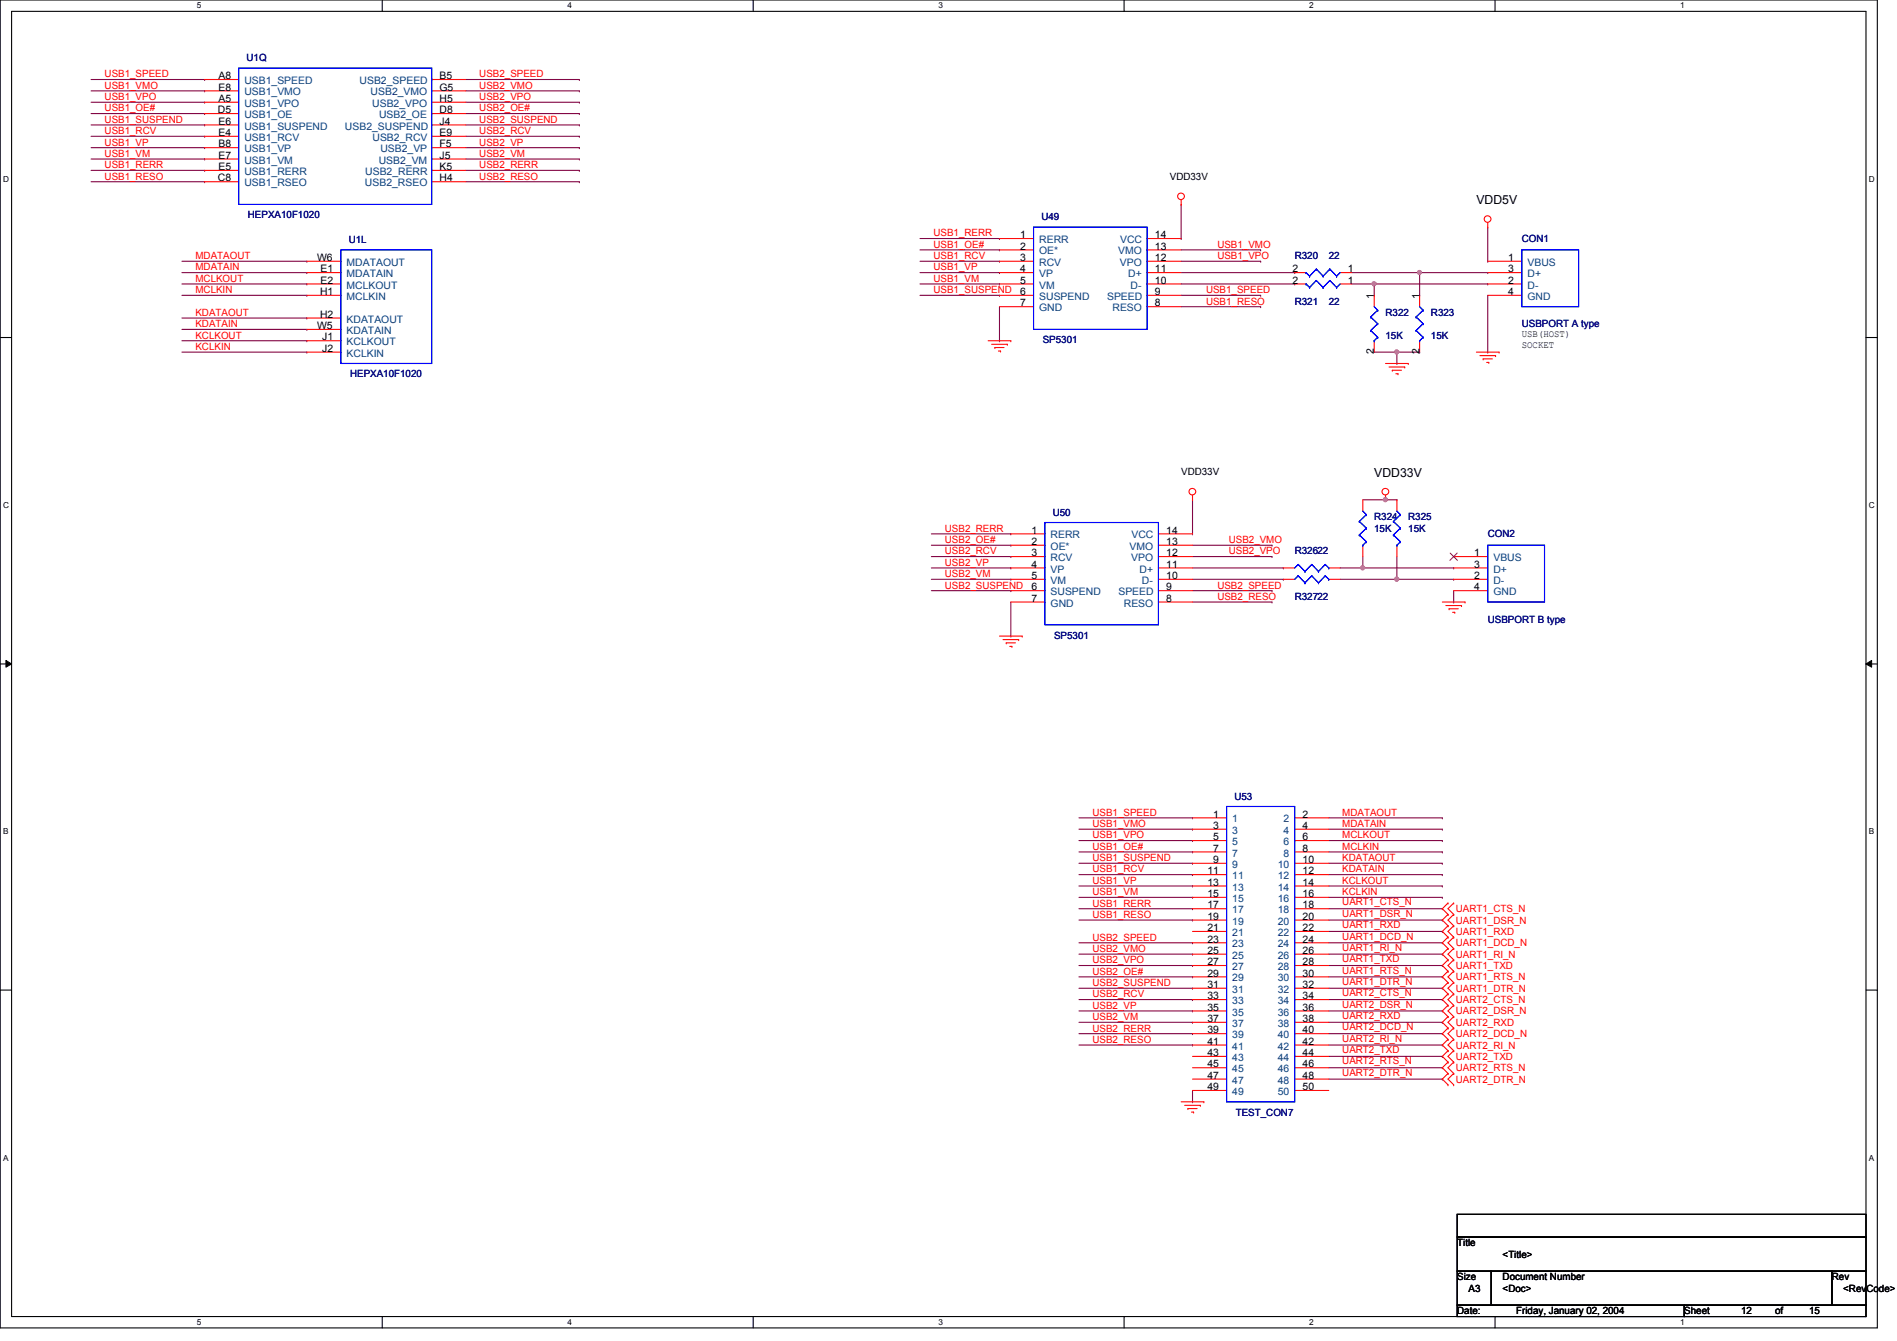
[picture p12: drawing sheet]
<svg xmlns="http://www.w3.org/2000/svg" width="297mm" height="210mm" viewBox="0 0 297 210" stroke-linecap="round" stroke-linejoin="round" font-family="sans-serif">
<path d="M0 0h294v207.9h-294zM1.8 1.8h290.4v204.3h-290.4z" fill="none" stroke="#000" stroke-width=".17"/>
<g fill="#fff">
<path d="M30.8 .2h.7v1.4h-.7z"/>
<path d="M30.8 206.2h.7v1.4h-.7z"/>
</g>
<path d="M59.9 0v1.8M59.9 206.1v1.8" fill="none" stroke="#000" stroke-width=".17"/>
<g fill="#fff">
<path d="M88.9 .2h.6v1.4h-.6z"/>
<path d="M88.9 206.2h.6v1.4h-.6z"/>
</g>
<path d="M117.9 0v1.8M117.9 206.1v1.8" fill="none" stroke="#000" stroke-width=".17"/>
<g fill="#fff">
<path d="M146.9 .2h.7v1.4h-.7z"/>
<path d="M146.9 206.2h.7v1.4h-.7z"/>
</g>
<path d="M176 0v1.8M176 206.1v1.8" fill="none" stroke="#000" stroke-width=".17"/>
<g fill="#fff">
<path d="M205 .2h.7v1.4h-.7z"/>
<path d="M205 206.2h.7v1.4h-.7z"/>
</g>
<path d="M234.1 0v1.8M234.1 206.1v1.8" fill="none" stroke="#000" stroke-width=".17"/>
<g fill="#fff">
<path d="M263.1 .2h.7v1.4h-.7z"/>
<path d="M263.1 206.2h.7v1.4h-.7z"/>
<path d="M.5 27.3h.9v1.4h-.9z"/>
<path d="M292.6 27.3h.9v1.4h-.9z"/>
<path d="M.5 78.4h.9v1.4h-.9z"/>
<path d="M292.6 78.4h.9v1.4h-.9z"/>
</g>
<path d="M0 52.8h1.8M292.2 52.8h1.8" fill="none" stroke="#000" stroke-width=".17"/>
<g fill="#fff">
<path d="M.5 129.5h.8v1.4h-.8z"/>
<path d="M292.6 129.5h.8v1.4h-.8z"/>
</g>
<path d="M0 103.9h1.8M292.2 103.9h1.8" fill="none" stroke="#000" stroke-width=".17"/>
<path d="M.9 103.4l.9 .5-.9 .5zM292.2 103.9l.9-.5v1z" fill="#000"/>
<path d="M.9 103.4l.9 .5-.9 .5zM292.2 103.9l.9-.5v1z" fill="none" stroke="#000" stroke-width=".16"/>
<g fill="#fff">
<path d="M.5 180.5h.8v1.4h-.8z"/>
<path d="M292.6 180.5h.8v1.4h-.8z"/>
</g>
<path d="M0 155h1.8M292.2 155h1.8" fill="none" stroke="#000" stroke-width=".17"/>
<g fill="none" stroke="#800040" stroke-width=".17">
<path d="M14.3 12.4h17.7M14.3 16h17.7M14.3 14.2h17.7M14.3 19.6h17.7M14.3 17.8h17.7M32 12.4h.1M32 16h.1M32 19.6h.1M32 14.2h.1M32 17.8h.1M72.9 12.4h17.8M72.9 16h17.8"/>
<path d="M72.9 14.2h17.8M72.9 19.6h17.8M72.9 17.8h17.8M90.7 14.2h.1M90.7 12.4h.1M90.7 16h.1M90.7 19.6h.1M90.7 17.8h.1M14.3 21.3h17.7M14.3 23.1h17.7M14.3 24.9h17.7M14.3 26.7h17.7"/>
<path d="M14.3 28.4h17.7M32 23.1h.1M32 24.9h.1M32 28.4h.1M32 21.3h.1M32 26.7h.1M72.9 21.3h17.8M72.9 23.1h17.8M72.9 24.9h17.8M72.9 26.7h17.8M72.9 28.4h17.8M90.7 21.3h.1"/>
<path d="M90.7 24.9h.1M90.7 26.7h.1M90.7 28.4h.1M90.7 23.1h.1M144.1 37.3h12.4M144.1 39.1h12.4M156.5 37.3h.1M156.5 39.1h.1M184.9 37.3h.1M184.9 32v5.3M184.9 39.1h12.5M197.4 39.1h.1"/>
<path d="M233 35.6v5.3M28.5 40.9h19.5M28.5 44.4h19.5M28.5 46.2h19.5M28.5 42.7h19.5M28.5 49.8h19.5M28.5 51.6h19.5M28.5 53.3h19.5M28.5 55.1h19.5M48 40.9h.1M48 42.7h.1M48 44.4h.1"/>
<path d="M48 46.2h.1M48 49.8h.1M48 51.6h.1M48 53.3h.1M48 55.1h.1M144.1 40.9h12.4M144.1 44.4h12.4M144.1 46.2h12.4M144.1 42.7h12.4M156.5 53.3h.1M156.5 40.9h.1M156.5 44.4h.1"/>
<path d="M156.5 46.2h.1M156.5 42.7h.1M156.5 48v5.3M184.9 40.9h12.5M184.9 46.2h12.5M184.9 48h12.5M197.4 46.2h.1M197.4 48h.1M197.4 40.9h.1M211.6 42.7h10.7M222.3 42.7h.1M233 40.9h.1"/>
<path d="M233 55.1h.1M233 46.2v8.9M168.9 128h17.8M168.9 135.1h17.8M168.9 136.9h17.8M168.9 129.8h17.8M168.9 131.6h17.8M168.9 138.7h17.8M168.9 133.3h17.8M186.7 135.1h.1M186.7 136.9h.1M186.7 128h.1"/>
<path d="M186.7 131.6h.1M186.7 133.3h.1M186.7 138.7h.1M186.7 129.8h.1M208.1 128h17.7M208.1 135.1h17.7M208.1 136.9h17.7M208.1 129.8h17.7M208.1 131.6h17.7M208.1 138.7h17.7M208.1 133.3h17.7M225.8 128h.1"/>
<path d="M225.8 129.8h.1M225.8 131.6h.1M225.8 135.1h.1M225.8 138.7h.1M225.8 133.3h.1M225.8 136.9h.1M168.9 158.2h17.8M168.9 142.2h17.8M168.9 154.7h17.8M168.9 151.1h17.8M168.9 156.5h17.8M168.9 152.9h17.8"/>
<path d="M168.9 147.6h17.8M168.9 144h17.8M168.9 140.5h17.8M168.9 149.4h17.8M186.7 158.2h.1M186.7 151.1h.1M186.7 147.6h.1M186.7 144h.1M186.7 140.5h.1M186.7 156.5h.1M186.7 142.2h.1M186.7 149.4h.1"/>
<path d="M186.7 154.7h.1M186.7 152.9h.1M208.1 142.2h17.7M208.1 154.7h17.7M208.1 151.1h17.7M208.1 156.5h17.7M208.1 152.9h17.7M208.1 147.6h17.7M208.1 144h17.7M208.1 140.5h17.7M208.1 145.8h17.7M208.1 149.4h17.7"/>
<path d="M225.8 142.2h.1M225.8 154.7h.1M225.8 156.5h.1M225.8 152.9h.1M225.8 144h.1M225.8 151.1h.1M225.8 140.5h.1M225.8 145.8h.1M225.8 149.4h.1M225.8 147.6h.1M168.9 160h17.8M168.9 163.6h17.8"/>
<path d="M168.9 161.8h17.8M186.7 172.5h.1M186.7 160h.1M186.7 163.6h.1M186.7 161.8h.1M186.7 170.7v1.8M208.1 163.6h17.7M208.1 167.1h17.7M208.1 161.8h17.7M208.1 165.4h17.7M208.1 168.9h17.7M225.8 163.6h.1"/>
<path d="M225.8 167.1h.1M225.8 161.8h.1M225.8 165.4h.1M225.8 168.9h.1"/>
</g>
<circle cx="222.3" cy="42.6" r=".32" fill="#f0f"/>
<circle cx="222.3" cy="42.6" r=".32" fill="none" stroke="#f0f" stroke-width=".17"/>
<path d="M184.9 42.7h17.8M184.9 44.4h17.8M202.7 42.7h.1M202.7 44.4h.1M218.7 56.9h.1M222.3 46.2h.1M222.3 55.1h.1M222.3 55.1h-3.6v1.8M233 42.7h.1M233 42.7h-10.7v3.5" fill="none" stroke="#800040" stroke-width=".17"/>
<circle cx="218.7" cy="55.1" r=".32" fill="#f0f"/>
<circle cx="218.7" cy="55.1" r=".32" fill="none" stroke="#f0f" stroke-width=".17"/>
<g fill="none" stroke="#800040" stroke-width=".17">
<path d="M215.2 55.1h3.5M218.7 55.1h.1M213.4 78.2h3.6M217 78.2h.1M145.8 87.1h12.5M145.8 83.6h12.5M158.3 83.6h.1M158.3 87.1h.1M186.7 87.1h12.5M186.7 88.9h14.3M186.7 85.3h12.5M186.7 90.7h14.3"/>
<path d="M186.7 92.5h12.5M199.2 87.1h.1M199.2 85.3h.1M199.2 92.5h.1M201 88.9h.1M201 90.7h.1M218.7 90.7h.1M218.7 87.1v3.6M227.6 94.2h.1M227.6 92.5v1.7"/>
</g>
<circle cx="216.9" cy="78.2" r=".32" fill="#f0f"/>
<circle cx="216.9" cy="78.2" r=".32" fill="none" stroke="#f0f" stroke-width=".17"/>
<g fill="none" stroke="#800040" stroke-width=".17">
<path d="M217 78.2h1.7M218.7 78.2h.1M145.8 92.5h12.5M145.8 85.3h12.5M145.8 88.9h12.5M158.3 92.5h.1M158.3 85.3h.1M158.3 99.6h.1M158.3 88.9h.1M158.3 94.2v5.4M209.8 88.9h17.8M213.4 88.9h.1"/>
<path d="M213.4 87.1v1.8M218.7 90.7h8.9M227.6 90.7h.1M227.6 88.9h.1"/>
</g>
<circle cx="213.4" cy="88.9" r=".32" fill="#f0f"/>
<circle cx="213.4" cy="88.9" r=".32" fill="none" stroke="#f0f" stroke-width=".17"/>
<path d="M186.7 78.2v5.4M145.8 90.7h12.5M158.3 90.7h.1M186.7 83.6h.1M209.8 90.7h8.9M218.7 90.7h.1" fill="none" stroke="#800040" stroke-width=".17"/>
<circle cx="218.7" cy="90.7" r=".32" fill="#f0f"/>
<circle cx="218.7" cy="90.7" r=".32" fill="none" stroke="#f0f" stroke-width=".17"/>
<path d="M211.6 44.4h3.6M215.2 44.4h.1M186.7 94.2h12.5M199.2 94.2h.1M208.1 158.2h17.7M225.8 158.2h.1M208.1 160h17.7M225.8 160h.1" fill="none" stroke="#800040" stroke-width=".17"/>
<circle cx="215.2" cy="44.4" r=".32" fill="#f0f"/>
<circle cx="215.2" cy="44.4" r=".32" fill="none" stroke="#f0f" stroke-width=".17"/>
<path d="M215.2 46.2h.1M233 44.4h.1M233 44.4h-17.8v1.8" fill="none" stroke="#800040" stroke-width=".17"/>
<g fill="none" stroke="#f00" stroke-width=".17">
<path d="M32 12.4h5.4M32 14.2h5.4M32 16h5.4M32 17.8h5.4M32 19.6h5.4M67.6 12.4h5.3M67.6 14.2h5.3M67.6 16h5.3M67.6 17.8h5.3M67.6 19.6h5.3M32 21.3h5.4M32 23.1h5.4"/>
<path d="M32 24.9h5.4M32 26.7h5.4M32 28.4h5.4M67.6 21.3h5.3M67.6 23.1h5.3M67.6 24.9h5.3M67.6 26.7h5.3M67.6 28.4h5.3M156.5 37.3h5.3M156.5 39.1h5.3M179.6 37.3h5.3M179.6 39.1h5.3"/>
<path d="M184.9 32h.1M184.9 31.3v.7M233 35.6h.1M233 34.8v.8M48 53.3h5.4M48 55.1h5.4M48 44.4h5.4M48 40.9h5.4M48 42.7h5.4M48 46.2h5.4M48 49.8h5.4M48 51.6h5.4"/>
<path d="M154.7 53.3h3.6M155.3 53.9h2.4M155.8 54.4h.1M155.8 54.4h1.4M156.3 54.9h.4M156.5 44.4h5.3M156.5 40.9h5.3M156.5 42.7h5.3M156.5 46.2h5.3M156.5 48h5.3M156.7 54.9h.1M157.7 53.9h.1"/>
<path d="M158.3 53.3h.1M179.6 44.4h5.3M179.6 40.9h5.3M179.6 42.7h5.3M179.6 46.2h5.3M179.6 48h5.3M202.7 44.4h1.8M202.7 42.7h1.8M209.8 44.4h1.8M209.8 42.7h1.8M215.2 46.2v1.8M215.2 53.3v1.8"/>
<path d="M217 56.9h3.5M217.5 57.4h2.5M218 58h.1M218 58h1.5M218.6 58.5h.3M218.9 58.5h.1M220 57.4h.1M220.5 56.9h.1M222.3 46.2v1.8M222.3 53.3v1.8M231.2 55.1h3.5M231.7 55.7h2.5"/>
<path d="M232.2 56.2h.1M232.2 56.2h1.5M232.8 56.7h.3M233 44.4h5.3M233 40.9h5.3M233 42.7h5.3M233 46.2h5.3M233.1 56.7h.1M234.2 55.7h.1M234.7 55.1h.1M186.7 78.2h.1M186.7 77.5v.7"/>
<path d="M213.4 78.2v1.8M217 78.2h.1M217 77.5v.7M218.7 78.2v1.8M156.5 99.6h3.6M158.3 94.2h5.3M158.3 90.7h5.3M158.3 83.6h5.3M158.3 85.3h5.3M158.3 87.1h5.3M158.3 88.9h5.3M158.3 92.5h5.3"/>
<path d="M160.1 99.6h.1M181.4 94.2h5.3M181.4 90.7h5.3M181.4 83.6h5.3M181.4 85.3h5.3M181.4 87.1h5.3M181.4 88.9h5.3M181.4 92.5h5.3M201 90.7h1.7M201 88.9h1.7M208.1 90.7h1.7M208.1 88.9h1.7"/>
<path d="M213.4 85.3v1.8M218.7 85.3v1.8M225.8 94.2h3.6M226.4 94.8h2.4M226.9 95.3h.1M226.9 95.3h1.4M227.5 95.8h.3M227.6 90.7h5.4M227.6 87.1h5.4M227.6 88.9h5.4M227.6 92.5h5.4M227.8 95.8h.1"/>
<path d="M228.8 94.8h.1M229.4 94.2h.1M157.1 100.1h2.4M157.6 100.6h.1M157.6 100.6h1.4M158.1 101.2h.3M158.4 101.2h.1M159.5 100.1h.1M186.7 128h5.4M186.7 129.8h5.4M186.7 131.6h5.4M186.7 133.3h5.4"/>
<path d="M186.7 135.1h5.4M186.7 136.9h5.4M186.7 138.7h5.4M202.7 128h5.4M202.7 129.8h5.4M202.7 131.6h5.4M202.7 133.3h5.4M202.7 135.1h5.4M202.7 136.9h5.4M202.7 138.7h5.4M186.7 140.5h5.4M186.7 142.2h5.4"/>
<path d="M186.7 144h5.4M186.7 145.8h5.4M186.7 147.6h5.4M186.7 149.4h5.4M186.7 151.1h5.4M186.7 152.9h5.4M186.7 154.7h5.4M186.7 156.5h5.4M186.7 158.2h5.4M202.7 140.5h5.4M202.7 142.2h5.4M202.7 144h5.4"/>
<path d="M202.7 145.8h5.4M202.7 147.6h5.4M202.7 149.4h5.4M202.7 151.1h5.4M202.7 152.9h5.4M202.7 154.7h5.4M202.7 156.5h5.4M202.7 158.2h5.4M226.7 143.1h.1M226.7 144.9h.1M226.7 146.7h.1M226.7 152h.1"/>
<path d="M226.7 153.8h.1M226.7 148.5h.1M226.7 155.6h.1M226.7 141.4h.1M226.7 150.2h.1M226.7 157.4h.1M226.7 159.1h.1M226.7 143.1l-.9 .9 .9 .9M226.7 144.9l-.9 .9 .9 .9M226.7 152l-.9 .9 .9 .9M226.7 146.7l-.9 .9 .9 .9M226.7 153.8l-.9 .9 .9 .9"/>
<path d="M226.7 141.4l-.9 .8 .9 .9M226.7 148.5l-.9 .9 .9 .8M226.7 150.2l-.9 .9 .9 .9M226.7 157.4l-.9 .8 .9 .9M226.7 159.1l-.9 .9 .9 .9M226.7 155.6l-.9 .9 .9 .9M227.6 144.9h.1M227.6 143.1h.1M227.6 146.7h.1M227.6 153.8h.1M227.6 152h.1M227.6 148.5h.1"/>
<path d="M227.6 155.6h.1M227.6 141.4h.1M227.6 150.2h.1M227.6 159.1h.1M227.6 157.4h.1M227.6 143.1l-.9 .9 .9 .9M227.6 144.9l-.9 .9 .9 .9M227.6 152l-.9 .9 .9 .9M227.6 146.7l-.9 .9 .9 .9M227.6 153.8l-.9 .9 .9 .9M227.6 141.4l-.9 .8 .9 .9M227.6 148.5l-.9 .9 .9 .8"/>
<path d="M227.6 150.2l-.9 .9 .9 .9M227.6 157.4l-.9 .8 .9 .9M227.6 159.1l-.9 .9 .9 .9M227.6 155.6l-.9 .9 .9 .9M184.9 172.5h3.6M185.5 173h2.5M186 173.5h.1M186 173.5h1.4M186.6 174.1h.3M186.7 160h5.4M186.7 161.8h5.4M186.7 163.6h5.4"/>
<path d="M186.7 165.4h5.4M186.7 167.1h5.4M186.7 168.9h5.4M186.7 170.7h5.4M186.9 174.1h.1M188 173h.1M188.5 172.5h.1M202.7 160h5.4M202.7 161.8h5.4M202.7 163.6h5.4M202.7 165.4h5.4M202.7 167.1h5.4"/>
<path d="M202.7 168.9h5.4M202.7 170.7h5.4M226.7 166.2h.1M226.7 168h.1M226.7 164.5h.1M226.7 160.9h.1M226.7 162.7h.1M226.7 169.8h.1M226.7 166.2l-.9 .9 .9 .9M226.7 164.5l-.9 .9 .9 .8M226.7 160.9l-.9 .9 .9 .9M226.7 162.7l-.9 .9 .9 .9"/>
<path d="M226.7 168l-.9 .9 .9 .9M227.6 168h.1M227.6 166.2h.1M227.6 164.5h.1M227.6 162.7h.1M227.6 160.9h.1M227.6 169.8h.1M227.6 166.2l-.9 .9 .9 .9M227.6 164.5l-.9 .9 .9 .8M227.6 160.9l-.9 .9 .9 .9M227.6 162.7l-.9 .9 .9 .9M227.6 168l-.9 .9 .9 .9"/>
<circle cx="184.9" cy="30.7" r=".52"/>
<circle cx="232.9" cy="34.3" r=".52"/>
<circle cx="186.7" cy="77" r=".52"/>
<circle cx="216.9" cy="77" r=".52"/>
</g>
<path d="M228.2 190.1h64v3.5h-64zM228.2 193.6h64v5.4h-64zM228.2 199h5.3v5.3h-5.3zM233.5 199h53.3v5.3h-53.3zM286.8 199h5.4v5.3h-5.4zM228.2 204.3h35.5v1.8h-35.5zM263.7 204.3h28.5v1.8h-28.5z" fill="none" stroke="#000" stroke-width=".17"/>
<g fill="none" stroke="#00f" stroke-width=".17">
<path d="M37.4 10.7h30.2v21.3h-30.2zM53.4 39.1h14.2v17.8h-14.2zM161.8 35.6h17.8v16h-17.8zM238.3 39.1h8.9v8.9h-8.9zM204.5 44.4h.1M204.5 42.7h.1M204.5 44.4l.6 .6M204.5 42.7l.6 .5M205.1 45h.1M205.1 43.2h.1M206.1 43.9h.1M206.1 42.1h.1"/>
<path d="M206.1 43.9l1.1 1.1M206.1 43.9l-1 1.1M206.1 42.1l1.1 1.1M206.1 42.1l-1 1.1M207.2 45h.1M207.2 43.2h.1M208.2 43.9h.1M208.2 42.1h.1M208.2 43.9l1.1 1.1M208.2 43.9l-1 1.1M208.2 42.1l1.1 1.1M208.2 42.1l-1 1.1"/>
<path d="M209.3 45h.1M209.3 43.2h.1M209.8 44.4l-.5 .6M209.8 42.7l-.5 .5M214.6 49.6h.1M214.6 51.7h.1M214.6 49.6l1.1 1.1M214.6 51.7l1.1 1.1M215.2 53.3h.1M215.2 48l.5 .6M215.7 48.6h.1M215.7 50.7h.1"/>
<path d="M215.7 52.8h.1M215.7 48.6l-1.1 1M215.7 50.7l-1.1 1M215.7 52.8l-.5 .5M221.7 49.6h.1M221.7 51.7h.1M221.7 49.6l1.1 1.1M221.7 51.7l1.1 1.1M222.3 53.3h.1M222.3 48l.5 .6M222.8 48.6h.1M222.8 50.7h.1"/>
<path d="M222.8 52.8h.1M222.8 48.6l-1.1 1M222.8 50.7l-1.1 1M222.8 52.8l-.5 .5M163.6 81.8h17.8v16h-17.8zM203.3 90.1h.1M203.3 88.3h.1M203.3 90.1l-.6 .6M203.3 90.1l1 1.1M203.3 88.3l-.6 .6M203.3 88.3l1 1.1M204.3 91.2h.1"/>
<path d="M204.3 89.4h.1M205.4 90.1h.1M205.4 88.3h.1M205.4 90.1l-1.1 1.1M205.4 90.1l1.1 1.1M205.4 88.3l-1.1 1.1M205.4 88.3l1.1 1.1M206.5 91.2h.1M206.5 89.4h.1M207.5 90.1h.1M207.5 88.3h.1M207.5 90.1l-1 1.1"/>
<path d="M207.5 90.1l.6 .6M207.5 88.3l-1 1.1M207.5 88.3l.6 .6M208.1 90.7h.1M208.1 88.9h.1M212.8 81.6h.1M212.8 83.7h.1M212.8 81.6l1.1 1.1M212.8 83.7l1.1 1.1M213.4 85.3h.1M213.4 80l.5 .6M213.9 80.6h.1"/>
<path d="M213.9 82.7h.1M213.9 84.8h.1M213.9 80.6l-1.1 1M213.9 82.7l-1.1 1M213.9 84.8l-.5 .5M218.2 81.6h.1M218.2 83.7h.1M218.2 81.6l1.1 1.1M218.2 83.7l1.1 1.1M218.7 85.3h.1M218.7 80l.6 .6M219.3 80.6h.1"/>
<path d="M219.3 82.7h.1M219.3 84.8h.1M219.3 80.6l-1.1 1M219.3 82.7l-1.1 1M219.3 84.8l-.6 .5M233 85.3h8.8v8.9h-8.8zM192.1 126.2h10.6v46.3h-10.6z"/>
</g>
<path d="M227.1 86.6l1.1 1.1M228.2 86.6l-1.2 1.1" fill="none" stroke="#804000" stroke-width=".16"/>
<circle cx="222.3" cy="42.6" r=".32" fill="#f0f"/>
<circle cx="222.3" cy="42.6" r=".32" fill="none" stroke="#f0f" stroke-width=".17"/>
<circle cx="218.7" cy="55.1" r=".32" fill="#f0f"/>
<circle cx="218.7" cy="55.1" r=".32" fill="none" stroke="#f0f" stroke-width=".17"/>
<circle cx="216.9" cy="78.2" r=".32" fill="#f0f"/>
<circle cx="216.9" cy="78.2" r=".32" fill="none" stroke="#f0f" stroke-width=".17"/>
<circle cx="213.4" cy="88.9" r=".32" fill="#f0f"/>
<circle cx="213.4" cy="88.9" r=".32" fill="none" stroke="#f0f" stroke-width=".17"/>
<circle cx="218.7" cy="90.7" r=".32" fill="#f0f"/>
<circle cx="218.7" cy="90.7" r=".32" fill="none" stroke="#f0f" stroke-width=".17"/>
<circle cx="215.2" cy="44.4" r=".32" fill="#f0f"/>
<circle cx="215.2" cy="44.4" r=".32" fill="none" stroke="#f0f" stroke-width=".17"/>
<g font-size="1.9">
<text x="231.2" y="32">VDD5V</text>
<text x="215.2" y="74.7">VDD33V</text>
</g>
<g font-size="1.6" fill="#000080">
<text x="38.6" y="9.6">U1Q</text>
<text x="38.8" y="34.2">HEPXA10F1020</text>
<text x="163.1" y="34.5">U49</text>
<text x="54.6" y="38.1">U1L</text>
<text x="202.7" y="40.6">R320</text>
<text x="208.1" y="40.6">22</text>
<text x="238.3" y="37.9">CON1</text>
<text x="202.7" y="47.7">R321</text>
<text x="208.1" y="47.7">22</text>
<text x="163.3" y="53.7">SP5301</text>
<text x="217" y="49.4">R322</text>
<text x="217" y="53">15K</text>
<text x="224.1" y="49.4">R323</text>
<text x="224.1" y="53">15K</text>
<text x="238.3" y="51.2">USBPORT A type</text>
<text x="54.8" y="59.1">HEPXA10F1020</text>
<text x="164.8" y="80.7">U50</text>
<text x="215.2" y="81.4">R324</text>
<text x="215.2" y="83.2">15K</text>
<text x="220.5" y="81.4">R325</text>
<text x="220.5" y="83.2">15K</text>
<text x="202.7" y="86.8">R32622</text>
<text x="233" y="84.1">CON2</text>
<text x="202.7" y="93.9">R32722</text>
<text x="165.1" y="99.9">SP5301</text>
<text x="233" y="97.5">USBPORT B type</text>
<text x="193.3" y="125.2">U53</text>
<text x="193.5" y="174.6">TEST_CON7</text>
</g>
<g font-size="1.6" fill="#f00">
<text x="16.4" y="12.1">USB1_SPEED</text>
<text x="16.4" y="15.7">USB1_VPO</text>
<text x="16.4" y="13.9">USB1_VMO</text>
<text x="16.4" y="17.4">USB1_OE#</text>
<text x="75.1" y="13.9">USB2_VMO</text>
<text x="75.1" y="12.1">USB2_SPEED</text>
<text x="75.1" y="15.7">USB2_VPO</text>
<text x="75.1" y="17.4">USB2_OE#</text>
<text x="16.4" y="22.8">USB1_VP</text>
<text x="16.4" y="19.2">USB1_SUSPEND</text>
<text x="16.4" y="21">USB1_RCV</text>
<text x="75.1" y="21">USB2_RCV</text>
<text x="75.1" y="19.2">USB2_SUSPEND</text>
<text x="75.1" y="22.8">USB2_VP</text>
<text x="16.4" y="24.6">USB1_VM</text>
<text x="16.4" y="28.1">USB1_RESO</text>
<text x="16.4" y="26.3">USB1_RERR</text>
<text x="75.1" y="24.6">USB2_VM</text>
<text x="75.1" y="26.3">USB2_RERR</text>
<text x="75.1" y="28.1">USB2_RESO</text>
<text x="30.6" y="40.6">MDATAOUT</text>
<text x="146.2" y="37">USB1_RERR</text>
<text x="146.2" y="40.6">USB1_RCV</text>
<text x="146.2" y="38.8">USB1_OE#</text>
<text x="190.6" y="38.8">USB1_VMO</text>
<text x="190.6" y="40.6">USB1_VPO</text>
<text x="30.6" y="42.3">MDATAIN</text>
<text x="30.6" y="44.1">MCLKOUT</text>
<text x="30.6" y="45.9">MCLKIN</text>
<text x="146.2" y="44.1">USB1_VM</text>
<text x="146.2" y="45.9">USB1_SUSPEND</text>
<text x="146.2" y="42.3">USB1_VP</text>
<text x="188.8" y="45.9">USB1_SPEED</text>
<text x="188.8" y="47.7">USB1_RESO</text>
<text x="30.6" y="49.4">KDATAOUT</text>
<text x="30.6" y="51.2">KDATAIN</text>
<text x="30.6" y="53">KCLKOUT</text>
<text x="30.6" y="54.8">KCLKIN</text>
<text x="148" y="83.2">USB2_RERR</text>
<text x="148" y="86.8">USB2_RCV</text>
<text x="148" y="85">USB2_OE#</text>
<text x="148" y="88.6">USB2_VP</text>
<text x="192.4" y="86.8">USB2_VPO</text>
<text x="192.4" y="85">USB2_VMO</text>
<text x="148" y="92.1">USB2_SUSPEND</text>
<text x="148" y="90.3">USB2_VM</text>
<text x="190.6" y="92.1">USB2_SPEED</text>
<text x="190.6" y="93.9">USB2_RESO</text>
<text x="171.1" y="127.7">USB1_SPEED</text>
<text x="171.1" y="131.2">USB1_VPO</text>
<text x="171.1" y="129.5">USB1_VMO</text>
<text x="210.2" y="127.7">MDATAOUT</text>
<text x="210.2" y="129.5">MDATAIN</text>
<text x="210.2" y="131.2">MCLKOUT</text>
<text x="171.1" y="134.8">USB1_SUSPEND</text>
<text x="171.1" y="136.6">USB1_RCV</text>
<text x="171.1" y="133">USB1_OE#</text>
<text x="210.2" y="134.8">KDATAOUT</text>
<text x="210.2" y="133">MCLKIN</text>
<text x="210.2" y="136.6">KDATAIN</text>
<text x="171.1" y="143.7">USB1_RESO</text>
<text x="171.1" y="140.1">USB1_VM</text>
<text x="171.1" y="141.9">USB1_RERR</text>
<text x="171.1" y="138.3">USB1_VP</text>
<text x="210.2" y="141.7">UART1_CTS_N</text>
<text x="210.2" y="143.5">UART1_DSR_N</text>
<text x="210.2" y="140.1">KCLKIN</text>
<text x="210.2" y="138.3">KCLKOUT</text>
<text x="228" y="142.8">UART1_CTS_N</text>
<text x="171.1" y="147.2">USB2_SPEED</text>
<text x="171.1" y="149">USB2_VMO</text>
<text x="210.2" y="145.3">UART1_RXD</text>
<text x="210.2" y="148.8">UART1_RI_N</text>
<text x="210.2" y="147.1">UART1_DCD_N</text>
<text x="228" y="144.6">UART1_DSR_N</text>
<text x="228" y="146.3">UART1_RXD</text>
<text x="228" y="148.1">UART1_DCD_N</text>
<text x="228" y="149.9">UART1_RI_N</text>
<text x="171.1" y="150.8">USB2_VPO</text>
<text x="171.1" y="154.3">USB2_SUSPEND</text>
<text x="171.1" y="152.6">USB2_OE#</text>
<text x="210.2" y="154.2">UART1_DTR_N</text>
<text x="210.2" y="156">UART2_CTS_N</text>
<text x="210.2" y="152.4">UART1_RTS_N</text>
<text x="210.2" y="150.6">UART1_TXD</text>
<text x="228" y="153.5">UART1_RTS_N</text>
<text x="228" y="155.2">UART1_DTR_N</text>
<text x="228" y="151.7">UART1_TXD</text>
<text x="171.1" y="157.9">USB2_VP</text>
<text x="171.1" y="159.7">USB2_VM</text>
<text x="171.1" y="156.1">USB2_RCV</text>
<text x="171.1" y="161.5">USB2_RERR</text>
<text x="210.2" y="161.3">UART2_DCD_N</text>
<text x="210.2" y="157.7">UART2_DSR_N</text>
<text x="210.2" y="159.5">UART2_RXD</text>
<text x="228" y="158.8">UART2_DSR_N</text>
<text x="228" y="160.6">UART2_RXD</text>
<text x="228" y="157">UART2_CTS_N</text>
<text x="171.1" y="163.2">USB2_RESO</text>
<text x="210.2" y="163.1">UART2_RI_N</text>
<text x="210.2" y="166.6">UART2_RTS_N</text>
<text x="210.2" y="164.8">UART2_TXD</text>
<text x="228" y="167.7">UART2_RTS_N</text>
<text x="228" y="165.9">UART2_TXD</text>
<text x="228" y="162.3">UART2_DCD_N</text>
<text x="228" y="164.1">UART2_RI_N</text>
<text x="210.2" y="168.4">UART2_DTR_N</text>
<text x="228" y="169.5">UART2_DTR_N</text>
</g>
<g font-size="1.6">
<text x="34.1" y="17.7">D5</text>
<text x="34.2" y="12.4">A8</text>
<text x="34.2" y="14.2">E8</text>
<text x="34.2" y="16">A5</text>
<text x="68.8" y="12.4">B5</text>
<text x="68.8" y="14.2">G5</text>
<text x="68.8" y="16">H5</text>
<text x="68.8" y="17.7">D8</text>
<text x="34.2" y="19.5">E6</text>
<text x="34.2" y="21.3">E4</text>
<text x="34.2" y="23.1">B8</text>
<text x="68.8" y="19.5">J4</text>
<text x="68.8" y="21.3">E9</text>
<text x="68.8" y="23.1">F5</text>
<text x="34.1" y="28.4">C8</text>
<text x="34.2" y="24.8">E7</text>
<text x="34.2" y="26.6">E5</text>
<text x="68.8" y="24.8">J5</text>
<text x="68.8" y="26.6">K5</text>
<text x="68.8" y="28.4">H4</text>
<text x="183.2" y="28.1">VDD33V</text>
<text x="49.7" y="40.9">W6</text>
<text x="159.7" y="37.3">1</text>
<text x="159.7" y="39.1">2</text>
<text x="159.7" y="40.9">3</text>
<text x="180.8" y="40.9">12</text>
<text x="180.8" y="39.1">13</text>
<text x="180.8" y="37.3">14</text>
<text x="236.2" y="40.9">1</text>
<text x="50.1" y="46.2">H1</text>
<text x="50.2" y="42.6">E1</text>
<text x="50.2" y="44.4">E2</text>
<text x="159.7" y="42.6">4</text>
<text x="159.7" y="44.4">5</text>
<text x="159.7" y="46.2">6</text>
<text x="159.7" y="48">7</text>
<text x="180.8" y="46.2">9</text>
<text x="180.8" y="48">8</text>
<text x="180.8" y="44.4">10</text>
<text x="180.8" y="42.6">11</text>
<text x="202.4" y="44.4">2</text>
<text x="202.4" y="42.6">2</text>
<text x="211.1" y="44.4">1</text>
<text x="211.1" y="42.6">1</text>
<text x="215.1" y="46.8" transform="rotate(-90 215.1 46.8)">1</text>
<text x="222.2" y="46.8" transform="rotate(-90 222.2 46.8)">1</text>
<text x="236.2" y="44.4">2</text>
<text x="236.2" y="42.6">3</text>
<text x="236.2" y="46.2">4</text>
<text x="49.7" y="51.5">W5</text>
<text x="50.1" y="49.7">H2</text>
<text x="50.5" y="53.3">J1</text>
<text x="238.3" y="52.8">USB(HOST)</text>
<text x="50.5" y="55.1">J2</text>
<text x="215.1" y="55.5" transform="rotate(-90 215.1 55.5)">2</text>
<text x="222.2" y="55.5" transform="rotate(-90 222.2 55.5)">2</text>
<text x="238.3" y="54.4">SOCKET</text>
<text x="184.9" y="74.3">VDD33V</text>
<text x="161.5" y="83.5">1</text>
<text x="182.6" y="83.5">14</text>
<text x="161.5" y="85.3">2</text>
<text x="161.5" y="87.1">3</text>
<text x="161.5" y="88.9">4</text>
<text x="182.6" y="88.9">11</text>
<text x="182.6" y="87.1">12</text>
<text x="182.6" y="85.3">13</text>
<text x="230.8" y="87.1">1</text>
<text x="230.8" y="88.9">3</text>
<text x="161.5" y="90.6">5</text>
<text x="161.5" y="92.4">6</text>
<text x="161.5" y="94.2">7</text>
<text x="182.6" y="92.4">9</text>
<text x="182.6" y="94.2">8</text>
<text x="182.6" y="90.6">10</text>
<text x="230.8" y="90.6">2</text>
<text x="230.8" y="92.4">4</text>
<text x="189.9" y="128">1</text>
<text x="189.9" y="129.8">3</text>
<text x="189.9" y="131.5">5</text>
<text x="204" y="128">2</text>
<text x="204" y="129.8">4</text>
<text x="204" y="131.5">6</text>
<text x="189.1" y="136.9">11</text>
<text x="189.9" y="133.3">7</text>
<text x="189.9" y="135.1">9</text>
<text x="204" y="133.3">8</text>
<text x="204" y="135.1">10</text>
<text x="204" y="136.9">12</text>
<text x="189.1" y="138.6">13</text>
<text x="189.1" y="140.4">15</text>
<text x="189.1" y="142.2">17</text>
<text x="189.1" y="144">19</text>
<text x="204" y="138.6">14</text>
<text x="204" y="140.4">16</text>
<text x="204" y="142.2">18</text>
<text x="204" y="144">20</text>
<text x="189.1" y="145.8">21</text>
<text x="189.1" y="147.5">23</text>
<text x="189.1" y="149.3">25</text>
<text x="204" y="145.8">22</text>
<text x="204" y="147.5">24</text>
<text x="204" y="149.3">26</text>
<text x="189.1" y="151.1">27</text>
<text x="189.1" y="152.9">29</text>
<text x="189.1" y="154.6">31</text>
<text x="204" y="151.1">28</text>
<text x="204" y="152.9">30</text>
<text x="204" y="154.6">32</text>
<text x="189.1" y="156.4">33</text>
<text x="189.1" y="158.2">35</text>
<text x="189.1" y="160">37</text>
<text x="189.1" y="161.8">39</text>
<text x="204" y="156.4">34</text>
<text x="204" y="158.2">36</text>
<text x="204" y="160">38</text>
<text x="204" y="161.8">40</text>
<text x="189.1" y="163.5">41</text>
<text x="189.1" y="165.3">43</text>
<text x="189.1" y="167.1">45</text>
<text x="204" y="163.5">42</text>
<text x="204" y="165.3">44</text>
<text x="204" y="167.1">46</text>
<text x="189.1" y="168.9">47</text>
<text x="189.1" y="170.6">49</text>
<text x="204" y="168.9">48</text>
<text x="204" y="170.6">50</text>
<text x="228.2" y="195.1">Title</text>
<text x="235.3" y="196.8">&lt;Title&gt;</text>
<text x="228.2" y="200.4">Size</text>
<text x="230" y="202.2">A3</text>
<text x="235.3" y="200.4">Document Number</text>
<text x="235.3" y="202.2">&lt;Doc&gt;</text>
<text x="286.8" y="200.4">Rev</text>
<text x="288.6" y="202.2">&lt;RevCode&gt;</text>
<text x="228.2" y="205.7">Date:</text>
<text x="237.4" y="205.7">Friday, January 02, 2004</text>
<text x="263.7" y="205.7">Sheet</text>
<text x="272.6" y="205.7">12</text>
<text x="278" y="205.7">of</text>
<text x="283.3" y="205.7">15</text>
</g>
<g font-size="1.6" fill="#004080">
<text x="38.3" y="13.2">USB1_SPEED</text>
<text x="38.3" y="14.9">USB1_VMO</text>
<text x="38.3" y="16.7">USB1_VPO</text>
<text x="56.3" y="13.2">USB2_SPEED</text>
<text x="58" y="14.9">USB2_VMO</text>
<text x="58.3" y="16.7">USB2_VPO</text>
<text x="38.3" y="18.5">USB1_OE</text>
<text x="38.3" y="20.3">USB1_SUSPEND</text>
<text x="38.3" y="22.1">USB1_RCV</text>
<text x="38.3" y="23.8">USB1_VP</text>
<text x="54" y="20.3">USB2_SUSPEND</text>
<text x="58.3" y="22.1">USB2_RCV</text>
<text x="59.3" y="18.5">USB2_OE</text>
<text x="59.6" y="23.8">USB2_VP</text>
<text x="38.3" y="25.6">USB1_VM</text>
<text x="38.3" y="27.4">USB1_RERR</text>
<text x="38.3" y="29.2">USB1_RSEO</text>
<text x="57.1" y="29.2">USB2_RSEO</text>
<text x="57.2" y="27.4">USB2_RERR</text>
<text x="59.3" y="25.6">USB2_VM</text>
<text x="54.3" y="41.6">MDATAOUT</text>
<text x="162.7" y="38.1">RERR</text>
<text x="162.7" y="39.8">OE*</text>
<text x="162.7" y="41.6">RCV</text>
<text x="175.1" y="39.8">VMO</text>
<text x="175.3" y="41.6">VPO</text>
<text x="175.4" y="38.1">VCC</text>
<text x="239.2" y="41.6">VBUS</text>
<text x="54.3" y="43.4">MDATAIN</text>
<text x="54.3" y="45.2">MCLKOUT</text>
<text x="54.3" y="46.9">MCLKIN</text>
<text x="162.7" y="43.4">VP</text>
<text x="162.7" y="45.2">VM</text>
<text x="162.7" y="46.9">SUSPEND</text>
<text x="173.4" y="46.9">SPEED</text>
<text x="176.7" y="43.4">D+</text>
<text x="177" y="45.2">D-</text>
<text x="239.2" y="45.2">D-</text>
<text x="239.2" y="43.4">D+</text>
<text x="239.2" y="46.9">GND</text>
<text x="54.3" y="50.5">KDATAOUT</text>
<text x="54.3" y="52.3">KDATAIN</text>
<text x="162.7" y="48.7">GND</text>
<text x="174.2" y="48.7">RESO</text>
<text x="54.3" y="54.1">KCLKOUT</text>
<text x="54.3" y="55.8">KCLKIN</text>
<text x="164.5" y="84.3">RERR</text>
<text x="164.5" y="86.1">OE*</text>
<text x="164.5" y="87.8">RCV</text>
<text x="164.5" y="89.6">VP</text>
<text x="176.9" y="86.1">VMO</text>
<text x="177.1" y="87.8">VPO</text>
<text x="177.2" y="84.3">VCC</text>
<text x="178.4" y="89.6">D+</text>
<text x="233.8" y="87.8">VBUS</text>
<text x="233.8" y="89.6">D+</text>
<text x="164.5" y="91.4">VM</text>
<text x="164.5" y="93.2">SUSPEND</text>
<text x="164.5" y="95">GND</text>
<text x="175.1" y="93.2">SPEED</text>
<text x="176" y="95">RESO</text>
<text x="178.8" y="91.4">D-</text>
<text x="233.8" y="91.4">D-</text>
<text x="233.8" y="93.2">GND</text>
<text x="193" y="128.7">1</text>
<text x="193" y="130.5">3</text>
<text x="201" y="128.7">2</text>
<text x="201" y="130.5">4</text>
<text x="193" y="132.3">5</text>
<text x="193" y="134.1">7</text>
<text x="193" y="135.8">9</text>
<text x="193" y="137.6">11</text>
<text x="200.1" y="135.8">10</text>
<text x="200.1" y="137.6">12</text>
<text x="201" y="132.3">6</text>
<text x="201" y="134.1">8</text>
<text x="193" y="139.4">13</text>
<text x="193" y="141.2">15</text>
<text x="193" y="143">17</text>
<text x="200.1" y="139.4">14</text>
<text x="200.1" y="141.2">16</text>
<text x="200.1" y="143">18</text>
<text x="193" y="144.7">19</text>
<text x="193" y="146.5">21</text>
<text x="193" y="148.3">23</text>
<text x="200.1" y="144.7">20</text>
<text x="200.1" y="146.5">22</text>
<text x="200.1" y="148.3">24</text>
<text x="193" y="150.1">25</text>
<text x="193" y="151.8">27</text>
<text x="193" y="153.6">29</text>
<text x="193" y="155.4">31</text>
<text x="200.1" y="150.1">26</text>
<text x="200.1" y="151.8">28</text>
<text x="200.1" y="153.6">30</text>
<text x="200.1" y="155.4">32</text>
<text x="193" y="157.2">33</text>
<text x="193" y="159">35</text>
<text x="193" y="160.7">37</text>
<text x="200.1" y="157.2">34</text>
<text x="200.1" y="159">36</text>
<text x="200.1" y="160.7">38</text>
<text x="193" y="162.5">39</text>
<text x="193" y="164.3">41</text>
<text x="193" y="166.1">43</text>
<text x="193" y="167.9">45</text>
<text x="200.1" y="162.5">40</text>
<text x="200.1" y="164.3">42</text>
<text x="200.1" y="166.1">44</text>
<text x="200.1" y="167.9">46</text>
<text x="193" y="169.6">47</text>
<text x="193" y="171.4">49</text>
<text x="200.1" y="169.6">48</text>
<text x="200.1" y="171.4">50</text>
</g>
<g font-size="1.3">
<text x="30.8" y="1.3">5</text>
<text x="88.9" y="1.3">4</text>
<text x="146.9" y="1.3">3</text>
<text x="205" y="1.3">2</text>
<text x="263.1" y="1.3">1</text>
<text x=".5" y="28.4">D</text>
<text x="292.6" y="28.4">D</text>
<text x=".5" y="79.5">C</text>
<text x="292.6" y="79.5">C</text>
<text x=".5" y="130.6">B</text>
<text x="292.6" y="130.6">B</text>
<text x=".5" y="181.7">A</text>
<text x="292.6" y="181.7">A</text>
<text x="30.8" y="207.4">5</text>
<text x="88.9" y="207.4">4</text>
<text x="146.9" y="207.4">3</text>
<text x="205" y="207.4">2</text>
<text x="263.1" y="207.4">1</text>
</g>
</svg>
